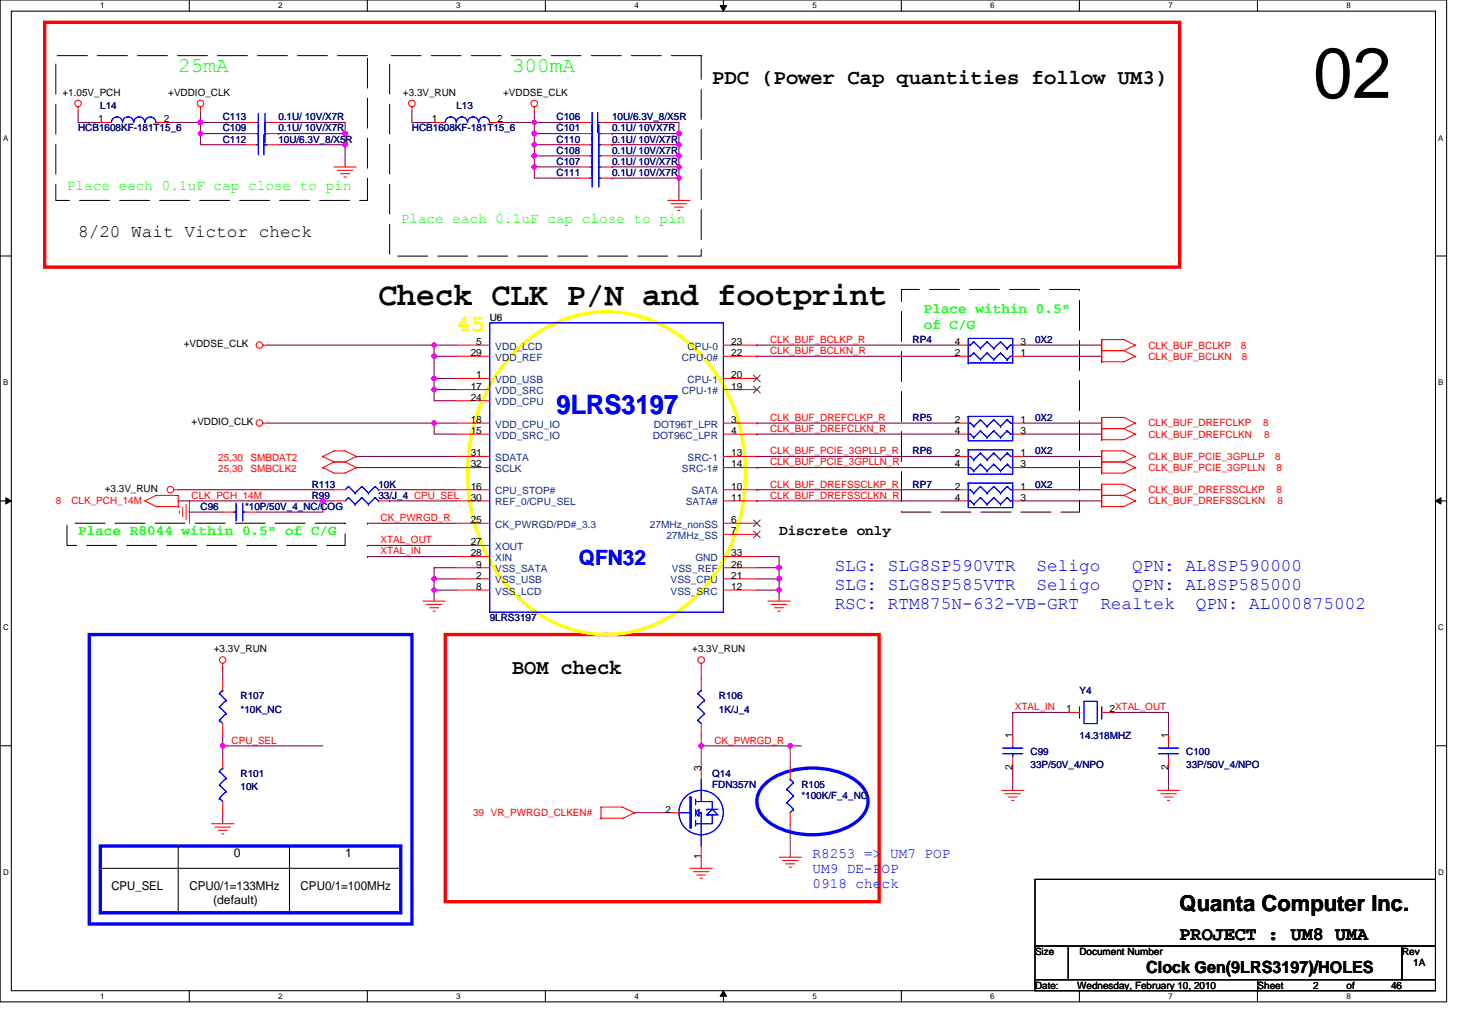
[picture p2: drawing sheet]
<svg xmlns="http://www.w3.org/2000/svg" width="297mm" height="210mm" viewBox="0 0 297 210" stroke-linecap="round" stroke-linejoin="round" font-family="sans-serif">
<path d="M0 0h293.9v203.5h-293.9zM2.3 2.3h289.4v198.9h-289.4z" fill="none" stroke="#000" stroke-width=".21"/>
<g fill="#fff">
<path d="M20.4 .3h.9v1.7h-.9z"/>
<path d="M20.4 201.4h.9v1.8h-.9z"/>
</g>
<path d="M38.5 0v2.3M38.5 201.2v2.3" fill="none" stroke="#000" stroke-width=".21"/>
<g fill="#fff">
<path d="M56.5 .3h.9v1.7h-.9z"/>
<path d="M56.5 201.4h.9v1.8h-.9z"/>
</g>
<path d="M74.6 0v2.3M74.6 201.2v2.3" fill="none" stroke="#000" stroke-width=".21"/>
<g fill="#fff">
<path d="M92.7 .3h.9v1.7h-.9z"/>
<path d="M92.7 201.4h.9v1.8h-.9z"/>
</g>
<path d="M110.8 0v2.3M110.8 201.2v2.3" fill="none" stroke="#000" stroke-width=".21"/>
<g fill="#fff">
<path d="M128.9 .3h.9v1.7h-.9z"/>
<path d="M128.9 201.4h.9v1.8h-.9z"/>
</g>
<path d="M147 0v2.3M147 201.2v2.3" fill="none" stroke="#000" stroke-width=".21"/>
<path d="M146.3 1.1h1.3l-.6 1.2zM147 201.2l.6 1.1h-1.3z" fill="#000" stroke="#000" stroke-width=".2"/>
<g fill="#fff">
<path d="M165.1 .3h.8v1.7h-.8z"/>
<path d="M165.1 201.4h.8v1.8h-.8z"/>
</g>
<path d="M183.1 0v2.3M183.1 201.2v2.3" fill="none" stroke="#000" stroke-width=".21"/>
<g fill="#fff">
<path d="M201.2 .3h.9v1.7h-.9z"/>
<path d="M201.2 201.4h.9v1.8h-.9z"/>
</g>
<path d="M219.3 0v2.3M219.3 201.2v2.3" fill="none" stroke="#000" stroke-width=".21"/>
<g fill="#fff">
<path d="M237.4 .3h.9v1.7h-.9z"/>
<path d="M237.4 201.4h.9v1.8h-.9z"/>
</g>
<path d="M255.5 0v2.3M255.5 201.2v2.3" fill="none" stroke="#000" stroke-width=".21"/>
<g fill="#fff">
<path d="M273.6 .3h.8v1.7h-.8z"/>
<path d="M273.6 201.4h.8v1.8h-.8z"/>
<path d="M.6 27.1h1.1v1.8h-1.1z"/>
<path d="M292.2 27.1h1.1v1.8h-1.1z"/>
<path d="M.6 76.8h1.1v1.8h-1.1z"/>
<path d="M292.2 76.8h1.1v1.8h-1.1z"/>
</g>
<path d="M0 52h2.3M291.7 52h2.2" fill="none" stroke="#000" stroke-width=".21"/>
<g fill="#fff">
<path d="M.6 126.6h1.2v1.8h-1.2z"/>
<path d="M292.2 126.6h1.2v1.8h-1.2z"/>
</g>
<path d="M0 101.7h2.3M291.7 101.7h2.2" fill="none" stroke="#000" stroke-width=".21"/>
<path d="M1.2 101.1l1.1 .6-1.1 .7zM291.7 101.7l1.1-.6v1.3z" fill="#000" stroke="#000" stroke-width=".2"/>
<g fill="#fff">
<path d="M.6 176.3h1.2v1.8h-1.2z"/>
<path d="M292.2 176.3h1.2v1.8h-1.2z"/>
</g>
<path d="M0 151.4h2.3M291.7 151.4h2.2M20.4 176.3h61M36.2 171.8v13.6M58.8 171.8v13.6M210.3 178.6h81.4v13.6h-81.4zM58.8 185.4h.1M210.3 198.9h45.2v2.3h-45.2zM210.3 192.2h6.8v6.7h-6.8zM217.1 192.2h67.8v6.7h-67.8zM255.5 198.9h36.2v2.3h-36.2zM284.9 192.2h6.8v6.7h-6.8z" fill="none" stroke="#000" stroke-width=".21"/>
<g fill="none" stroke="#800040" stroke-width=".21">
<path d="M15.9 22.6v2.3h4.5M33.9 24.9h.1M33.9 24.9h15.9M40.7 27.1h9.1M40.7 24.9h.1M40.7 24.9v4.5h9.1M40.7 27.1h.1M40.7 22.6v2.3M56.6 24.9h13.5v2.2M56.6 29.4h13.5M56.6 27.1h.1M56.6 27.1h13.5"/>
<path d="M70.1 27.1v2.3M70.1 29.4h.1M70.1 29.4v4.5M83.7 22.6v2.3h4.5M101.8 24.9h6.8v2.2M108.6 27.1h.1M108.6 22.6v2.3M108.6 29.4h.1M108.6 24.9h.1M108.6 27.1v2.3M108.6 31.6h.1M108.6 29.4v2.2"/>
<path d="M108.6 31.6v2.3h9M108.6 33.9v2.3h9M108.6 33.9h.1M108.6 24.9h9M108.6 27.1h9M108.6 29.4h9M108.6 31.6h9M124.4 24.9h13.5v2.2M124.4 27.1h.1M124.4 29.4h.1M124.4 31.6h13.5M124.4 33.9h.1"/>
<path d="M124.4 36.2h13.5v4.5M124.4 36.2h.1M124.4 27.1h13.5M124.4 29.4h13.5M124.4 33.9h13.5M137.9 27.1h.1M137.9 29.4v2.2M137.9 31.6h.1M137.9 33.9v2.3M137.9 27.1v2.3M137.9 31.6v2.3M54.3 70.1h33.9"/>
<path d="M88.2 70.1h.1M88.2 72.3h4.5M88.2 70.1h4.5M88.2 79.1v2.3h4.5M88.2 76.9h.1M88.2 79.1h4.5M88.2 72.3v4.6M88.2 70.1v2.2M88.2 76.9v2.2M88.2 76.9h4.5M153.8 70.1h.1M153.8 72.3h.1"/>
<path d="M153.8 70.1h40.7M153.8 72.3h40.7M208 70.1h15.8M208 72.3h15.8M36.2 99.5h31.7M54.3 85.9h33.9M72.4 95h20.3M72.4 92.7h20.3M79.2 99.5h13.5M88.2 85.9h4.5M88.2 85.9v2.3h4.5M88.2 85.9h.1"/>
<path d="M153.8 95h.1M153.8 92.7h.1M153.8 85.9h.1M153.8 88.2h.1M153.8 99.5h.1M153.8 95h40.7M153.8 92.7h40.7M153.8 85.9h40.7M153.8 88.2h40.7M153.8 99.5h40.7M208 85.9h15.8M208 88.2h15.8"/>
<path d="M208 92.7h15.8M208 95h15.8M208 99.5h15.8M36.2 101.7h29.4v2.3h-13.6M36.2 101.7h.1M38.5 104h6.8M65.6 101.7h.1M65.6 101.7h2.3M74.7 113h.1M74.7 110.8h.1M74.7 106.3h.1M74.7 113h18"/>
<path d="M74.7 110.8h18M74.7 106.3h18M79.2 101.7h.1M79.2 101.7h13.5M88.2 119.8h.1M88.2 119.8h4.5M88.2 117.6h.1M88.2 117.6h4.5M88.2 117.6v4.5M92.7 115.3h-4.5v2.3M153.8 101.7h.1M153.8 113h4.5v2.3"/>
<path d="M153.8 115.3h4.5M153.8 117.6h4.5M153.8 119.8h4.5M153.8 101.7h40.7M158.3 119.8h.1M158.3 115.3h.1M158.3 117.6h.1M158.3 115.3v6.8M208 101.7h15.8M45.3 135.6v2.3M142.5 135.6v2.3M45.3 149.2v4.5"/>
<path d="M45.3 151.5h.1M45.3 151.5h20.3M142.5 149.2v2.3M142.5 151.5v4.5M142.5 151.5h.1M142.5 151.5h20.3M160.5 151.5h.1M160.5 151.5v4.5M205.8 144.7v4.5M205.8 144.7h.1M205.8 156v4.5M205.8 144.7h11.3"/>
<path d="M226.1 144.7h11.3v4.5M226.1 144.7h.1M237.4 156v4.5M45.3 165v2.3M128.9 165h6.8M142.5 174.1v2.2M160.5 167.3v6.8"/>
</g>
<g fill="#f0f" stroke="#f0f" stroke-width=".21">
<circle cx="158.3" cy="119.8" r=".45"/>
<circle cx="158.3" cy="115.3" r=".44"/>
<circle cx="158.3" cy="117.5" r=".45"/>
<circle cx="88.2" cy="119.8" r=".45"/>
<circle cx="88.2" cy="117.5" r=".45"/>
<circle cx="65.6" cy="101.7" r=".45"/>
<circle cx="88.2" cy="72.3" r=".45"/>
<circle cx="88.2" cy="70.1" r=".44"/>
<circle cx="40.7" cy="24.9" r=".44"/>
<circle cx="40.7" cy="27.1" r=".45"/>
<circle cx="70.1" cy="29.4" r=".44"/>
<circle cx="88.2" cy="85.9" r=".45"/>
<circle cx="88.2" cy="79.1" r=".45"/>
<circle cx="88.2" cy="76.9" r=".45"/>
<circle cx="108.5" cy="27.1" r=".45"/>
<circle cx="137.9" cy="27.1" r=".44"/>
<circle cx="137.9" cy="29.4" r=".44"/>
<circle cx="108.5" cy="29.4" r=".45"/>
<circle cx="108.5" cy="24.9" r=".44"/>
<circle cx="70.1" cy="27.1" r=".44"/>
<circle cx="45.3" cy="151.4" r=".45"/>
<circle cx="160.5" cy="151.4" r=".44"/>
<circle cx="108.5" cy="31.6" r=".45"/>
<circle cx="108.5" cy="33.9" r=".45"/>
<circle cx="137.9" cy="33.9" r=".44"/>
<circle cx="137.9" cy="36.2" r=".43"/>
<circle cx="137.9" cy="31.6" r=".44"/>
<circle cx="142.4" cy="151.4" r=".45"/>
</g>
<g fill="none" stroke="#f00" stroke-width=".21">
<path d="M15.9 21.7v.9M20.4 24.9h2.2M31.7 24.9h2.2M40.7 21.7v.9M49.8 27.1h2.2M49.8 29.4h2.2M49.8 24.9h2.2M54.3 27.1h2.3M54.3 29.4h2.3M54.3 24.9h2.3M67.9 33.9h4.5M68.5 34.6h3.2"/>
<path d="M69.2 35.3h1.8M69.9 35.9h.5M83.7 21.7v.9M88.2 24.9h2.3M99.5 24.9h2.3M108.6 21.7v.9M117.6 27.1h2.3M117.6 29.4h2.3M117.6 31.6h2.3M117.6 33.9h2.3M117.6 24.9h2.3M117.6 36.2h2.3"/>
<path d="M122.1 27.1h2.3M122.1 29.4h2.3M122.1 31.6h2.3M122.1 33.9h2.3M122.1 24.9h2.3M122.1 36.2h2.3M135.7 40.7h4.5M136.4 41.4h3.1M137 42.1h1.9M137.7 42.7h.5M53.4 70.1h.9M92.7 72.3h6.8"/>
<path d="M92.7 70.1h6.8M92.7 76.9h6.8M92.7 79.1h6.8M147 72.3h6.8M147 70.1h6.8M147 76.9h6.8M147 79.1h6.8M194.5 72.3h2.2M194.5 70.1h2.2M205.8 72.3h2.2M205.8 70.1h2.2M223.8 69.2v4.5"/>
<path d="M223.8 69h4.6l2.2 1.1M223.8 71.2h4.6M223.8 69h.1M223.8 71.2h.1M223.8 69v2M223.8 71.2v2.1M228.4 71.2l2.2 1.1M230.6 70.1h.1M230.6 72.3h.1M230.6 72.3l-2.2 1.2h-4.6M230.6 70.1l-2.2 1.1M35.3 99.5h.9"/>
<path d="M53.4 85.9h.9M65.6 95l2.3 1.1h2.2l2.3-1.1M65.6 95h.1M65.6 92.7l2.3-1.1h2.2l2.3 1.1M65.6 92.7h.1M65.6 92.7l2.3 1.1M67.9 93.8h2.2M67.9 93.8l-2.3 1.2M67.9 99.5h2.2M70.1 93.8l2.3 1.2M72.4 95h.1M72.4 92.7h.1"/>
<path d="M72.4 92.7l-2.3 1.1M76.9 99.5h2.3M92.7 85.9h6.8M92.7 88.2h6.8M92.7 99.5h6.8M92.7 92.7h6.8M92.7 95h6.8M92.7 81.4h6.8M147 85.9h6.8M147 88.2h6.8M147 99.5h6.8M147 92.7h6.8"/>
<path d="M147 95h6.8M194.5 85.9h2.2M194.5 88.2h2.2M194.5 99.5h2.2M194.5 92.7h2.2M194.5 95h2.2M205.8 85.9h2.2M205.8 88.2h2.2M205.8 99.5h2.2M205.8 92.7h2.2M205.8 95h2.2M223.8 85v4.5"/>
<path d="M223.8 87h4.6M223.8 87h.1M223.8 84.8h4.6l2.2 1.1M223.8 84.8h.1M223.8 91.8v4.5M223.8 93.8h4.6M223.8 93.8h.1M223.8 91.6h4.6l2.2 1.1M223.8 91.6h.1M223.8 98.6v4.5M223.8 98.3h4.6l2.2 1.2M223.8 98.3h.1"/>
<path d="M223.8 84.8v2M223.8 87v2.1M223.8 91.6v2M223.8 93.8v2.1M223.8 98.3v2.1M228.4 87l2.2 1.2M228.4 93.8l2.2 1.2M230.6 88.2h.1M230.6 88.2l-2.2 1.1h-4.6M230.6 85.9h.1M230.6 95h.1M230.6 95l-2.2 1.1h-4.6"/>
<path d="M230.6 92.7h.1M230.6 99.5h.1M230.6 85.9l-2.2 1.1M230.6 92.7l-2.2 1.1M230.6 99.5l-2.2 1.1M29.4 101.7l2.3-1.1h4.5v2.3h-4.5zM36.2 102.9h.1M36.4 103.8v.4M37.1 103.1v1.8M37.8 102.4v3.2M38.5 101.7v4.6M45.3 104h2.2"/>
<path d="M49.8 104h2.2M67.9 101.7h2.2M76.9 101.7h2.3M92.7 101.7h6.8M92.7 117.6h6.8M92.7 106.3h6.8M92.7 119.8h6.8M92.7 115.3h6.8M92.7 110.8h6.8M92.7 113h6.8M147 101.7h6.8M147 117.6h6.8"/>
<path d="M147 108.5h6.8M147 106.3h6.8M147 119.8h6.8M147 115.3h6.8M147 113h6.8M194.5 101.7h2.2M205.8 101.7h2.2M223.8 100.6h4.6M223.8 100.6h.1M223.8 100.6v2M228.4 100.6l2.2 1.1M230.6 101.7h.1"/>
<path d="M230.6 101.7l-2.2 1.2h-4.6M45.3 135.6h.1M45.3 134.7v.9M45.3 137.9v2.3M86 122.1h4.5M86.6 122.7h3.2M87.3 123.4h1.8M88 124.1h.4M142.5 134.7v.9M142.5 137.9v2.3M156 122.1h4.5M156.7 122.7h3.2"/>
<path d="M157.4 123.4h1.8M158.1 124.1h.4M45.3 146.9v2.3M45.3 153.7v2.3M142.5 146.9v2.3M142.5 156v2.2M160.5 156v2.2M205.8 149.2v2.3M205.8 153.7v2.3M217.1 144.7h2.2M223.8 144.7h2.3M237.4 149.2v2.3"/>
<path d="M237.4 153.7v2.3M43 167.3h4.5M43.7 168h3.1M44.3 168.6h1.9M45 169.3h.5M45.3 162.8v2.2M122.1 166.2h.1M128.9 165l-2.5-1.1h-4.3v2.3M128.9 165l-2.3 1.2h-4.5M128.9 165h.1M135.7 165h2.2M140.2 176.3h4.5"/>
<path d="M140.9 177h3.1M141.6 177.7h1.8M142.2 178.4h.5M142.5 171.8v2.3M158.3 174.1h4.5M159 174.8h3.1M159.6 175.4h1.9M160.3 176.1h.5M160.5 165v2.3M203.5 160.5h4.5M204.2 161.2h3.1M204.8 161.9h1.9"/>
<path d="M205.5 162.5h.5M235.1 160.5h4.6M235.8 161.2h3.2M236.5 161.9h1.8M237.2 162.5h.4"/>
<circle cx="15.9" cy="21" r=".67"/>
<circle cx="40.7" cy="21" r=".67"/>
<circle cx="83.7" cy="21" r=".67"/>
<circle cx="108.6" cy="21" r=".67"/>
<circle cx="52.7" cy="70.1" r=".67"/>
<circle cx="34.6" cy="99.4" r=".67"/>
<circle cx="52.7" cy="85.9" r=".67"/>
<circle cx="45.2" cy="134" r=".67"/>
<circle cx="142.5" cy="134" r=".67"/>
</g>
<path d="M11.3 11.3h63.4v29.4h-63.4zM79.2 11.3h63.3v40.7h-63.3zM183.2 58.8h36.1v45.2h-36.1zM13.6 106.3h56.5v4.5h-56.5z" fill="none" stroke="#000" stroke-width=".2" stroke-dasharray="6.1 2"/>
<path d="M18.1 128.9h65.6v58.7h-65.6zM155.3 159.3a14.3 14.3 0 0 1 11.3-3.3 12.1 12.1 0 0 1 8.9 4.1 4.7 4.7 0 0 1-1.5 6.8 16.5 16.5 0 0 1-17.9 0 4.7 4.7 0 0 1-.8-7.6zM20.4 171.8h61v13.6h-61z" fill="none" stroke="#00f" stroke-width=".68"/>
<path d="M9.1 4.5h230.6v49.8h-230.6zM90.5 128.9h88.1v54.2h-88.1z" fill="none" stroke="#f00" stroke-width=".68"/>
<path d="M104.7 71.3a25.4 25.4 0 0 1 37.1 0 36.2 36.2 0 0 1 7.8 36.4 30.7 30.7 0 0 1-18.2 19.8 25.5 25.5 0 0 1-28.1-8.3 36.6 36.6 0 0 1 0-46.3z" fill="none" stroke="#ff0" stroke-width=".68"/>
<g fill="none" stroke="#00f" stroke-width=".21">
<path d="M22.6 24.8a1.1 1.1 0 0 1 1.2-1.1 1.11 1.11 0 0 1 1.1 1.1 1.14 1.14 0 0 1 1.1-1.1 1.11 1.11 0 0 1 1.2 1.1 1.14 1.14 0 0 1 1.1-1.1 1.11 1.11 0 0 1 1.1 1.1M29.4 24.8a1.11 1.11 0 0 1 1.2-1.1 1.11 1.11 0 0 1 1.1 1.1M52 27.1h.5M52 29.4h.5M52 24.9h.5M52.5 25.3v3.6M52.5 27.3v4.1M52.5 23.1v3.6M53.6 27.3v4.1M53.6 29.4h.1M53.6 29.4h.7M53.8 25.3v3.6"/>
<path d="M53.8 27.1h.1M53.8 23.1v3.6M53.8 24.9h.1M53.8 27.1h.5M53.8 24.9h.5M90.5 24.8a1.1 1.1 0 0 1 1.1-1.1 1.11 1.11 0 0 1 1.1 1.1M92.7 24.8a1.09 1.09 0 0 1 1.1-1.1 1.11 1.11 0 0 1 1.2 1.1 1.14 1.14 0 0 1 1.1-1.1 1.11 1.11 0 0 1 1.1 1.1M97.3 24.8a1.11 1.11 0 0 1 1.1-1.1 1.11 1.11 0 0 1 1.1 1.1M119.9 24.9h.4M119.9 27.1h.4M119.9 29.4h.4M119.9 31.6h.4"/>
<path d="M119.9 33.9h.4M119.9 36.2h.4M120.3 27.6v3.6M120.3 29.4h.1M120.3 29.8v3.7M120.3 31.6h.1M120.3 32.1v3.6M120.3 33.9h.1M120.3 25.3v3.6M120.3 27.1h.1M120.3 22.8v4.1M120.3 34.4v3.6"/>
<path d="M120.3 36.2h.1M121.4 22.8v4.1M121.4 24.9h.1M121.4 24.9h.7M121.7 29.4h.4M121.7 27.6v3.6M121.7 31.6h.4M121.7 29.8v3.7M121.7 33.9h.4M121.7 32.1v3.6M121.7 27.1h.4M121.7 25.3v3.6"/>
<path d="M121.7 36.2h.4M121.7 34.4v3.6M99.5 65.6h47.5v58.7h-47.5zM196.7 68.7h9.1v5h-9.1zM196.7 73.7h.1M197.8 71.7h.1M197.8 71.7l-.6 .6h-.5M197.8 69.4h.1M197.8 69.4l-.6 .7h-.5M197.8 71.7l1.4 1.3M197.8 69.4l1.4 1.4M199.2 73h.1"/>
<path d="M199.2 70.8h.1M200.6 71.7h.1M200.6 69.4h.1M200.6 71.7l1.3 1.3M200.6 71.7l-1.4 1.3M200.6 69.4l1.3 1.4M200.6 69.4l-1.4 1.4M201.9 73h.1M201.9 70.8h.1M203.3 71.7h.1M203.3 69.4h.1M203.3 71.7l1.3 1.3"/>
<path d="M203.3 71.7l-1.4 1.3M203.3 69.4l1.3 1.4M203.3 69.4l-1.4 1.4M204.6 73h.1M204.6 70.8h.1M204.8 72.8l-.2 .2M204.8 70.5l-.2 .3M205.8 72.3h-.5l-.7 .7M205.8 70.1h-.5l-.7 .7M70.8 98.8h.1M70.8 98.8l-.7 .7M70.8 98.8l1.4 1.3"/>
<path d="M73.5 98.8h.1M73.5 98.8l-1.3 1.3M73.5 98.8l1.4 1.3M76.2 98.8h.1M76.2 98.8l-1.3 1.3M76.2 98.8l.7 .7M76.9 99.5h.1M196.7 84.6h9.1v4.9h-9.1zM196.7 85.9h.5l.6 .7M196.7 88.2h.5l.6 .6M196.7 84.6h.1M196.7 98.1h9.1v5h-9.1z"/>
<path d="M196.7 99.5h.5l.6 .6M196.7 98.1h.1M196.7 91.3h9.1v5h-9.1zM196.7 92.7h.5l.6 .7M196.7 95h.5l.6 .6M196.7 91.3h.1M197.8 86.6h.1M197.8 88.8h.1M197.8 93.4h.1M197.8 95.6h.1M199.2 85.2h.1M199.2 87.5h.1"/>
<path d="M199.2 98.8h.1M199.2 92h.1M199.2 94.3h.1M199.2 85.2l1.4 1.4M199.2 85.2l-1.4 1.4M199.2 87.5l1.4 1.3M199.2 87.5l-1.4 1.3M199.2 98.8l1.4 1.3M199.2 98.8l-1.4 1.3M199.2 92l1.4 1.4M199.2 92l-1.4 1.4M199.2 94.3l1.4 1.3"/>
<path d="M199.2 94.3l-1.4 1.3M200.6 86.6h.1M200.6 88.8h.1M200.6 93.4h.1M200.6 95.6h.1M201.9 85.2h.1M201.9 87.5h.1M201.9 98.8h.1M201.9 92h.1M201.9 94.3h.1M201.9 85.2l1.4 1.4M201.9 85.2l-1.3 1.4"/>
<path d="M201.9 87.5l1.4 1.3M201.9 87.5l-1.3 1.3M201.9 98.8l1.4 1.3M201.9 98.8l-1.3 1.3M201.9 92l1.4 1.4M201.9 92l-1.3 1.4M201.9 94.3l1.4 1.3M201.9 94.3l-1.3 1.3M203.3 86.6h.1M203.3 88.8h.1M203.3 93.4h.1M203.3 95.6h.1"/>
<path d="M204.6 85.2h.1M204.6 87.5h.1M204.6 85.2l.7 .7h.5M204.6 87.5l.7 .7h.5M204.6 98.8h.1M204.6 98.8l.7 .7h.5M204.6 92h.1M204.6 94.3h.1M204.6 92l.7 .7h.5M204.6 94.3l.7 .7h.5M204.6 87.5l.2 .2M204.6 85.2l-1.3 1.4"/>
<path d="M204.6 87.5l-1.3 1.3M204.6 98.8l.2 .2M204.6 98.8l-1.3 1.3M204.6 92l.2 .2M204.6 92l-1.3 1.4M204.6 94.3l-1.3 1.3M47.5 104h.5M48 102.2v3.6M49.3 102.2v3.6M49.3 104h.1M49.3 104h.5M70.8 101h.1"/>
<path d="M70.8 101l-.7 .7M70.8 101l1.4 1.4M72.2 100.1h.1M72.2 102.4h.1M73.5 101h.1M73.5 101l-1.3 1.4M73.5 101l1.4 1.4M74.9 100.1h.1M74.9 102.4h.1M76.2 101h.1M76.2 101l-1.3 1.4M76.2 101l.7 .7"/>
<path d="M76.9 101.7h.1M196.7 101.7h.5l.6 .7M197.8 100.1h.1M197.8 102.4h.1M199.2 101h.1M199.2 101l1.4 1.4M199.2 101l-1.4 1.4M200.6 100.1h.1M200.6 102.4h.1M201.9 101h.1M201.9 101l1.4 1.4M201.9 101l-1.3 1.4"/>
<path d="M203.3 100.1h.1M203.3 102.4h.1M204.6 101h.1M204.6 101l.7 .7h.5M204.6 101l.2 .3M204.6 101l-1.3 1.4M44.6 159.4h.1M44.6 156.7h.1M44.6 146.3h.1M44.6 143.6h.1M44.6 140.8h.1M44.6 159.4l1.3 1.3"/>
<path d="M44.6 156.7l1.3 1.3M44.6 146.3l.7 .6M44.6 143.6l1.3 1.3M44.6 140.8l1.3 1.4M45.3 156h.1M45.3 140.2h.1M45.3 156l-.7 .7M45.3 140.2l-.7 .6M45.9 158h.1M45.9 144.9h.1M45.9 142.2h.1M45.9 158l-1.3 1.4"/>
<path d="M45.9 144.9l-1.3 1.4M45.9 142.2l-1.3 1.4M141.8 146.3h.1M141.8 143.6h.1M141.8 140.8h.1M141.8 146.3l.7 .6M141.8 143.6l1.3 1.3M141.8 140.8l1.3 1.4M142.5 140.2h.1M142.5 158.2v4.6M142.5 140.2l-.7 .6M143.1 144.9h.1"/>
<path d="M143.1 142.2h.1M143.1 144.9l-1.3 1.4M143.1 142.2l-1.3 1.4M160.5 158.2h.1M160.5 158.2l.7 .7M161.2 158.9h.1M161.2 158.9l-1.3 1.4M203.7 153.1h4.1M203.7 151.9h4.1M205.8 151.5v.4M205.8 153.1h.1M205.8 153.1v.6"/>
<path d="M219.3 143.6v2.2M220.2 142.4h2.7v4.5h-2.7zM223.8 145.8h.1M223.8 143.6v2.2M235.4 153.1h4M235.4 151.9h4M237.4 151.5v.4M237.4 153.1h.1M237.4 153.1v.6M44.6 162.1h.1M44.6 162.1l.7 .7M45.9 160.7h.1"/>
<path d="M45.9 160.7l-1.3 1.4M137.9 165h2.3M140.2 161.9h.2v6.3h-.2zM141.3 162.8h1.2M141.3 165h.1M141.3 165l.7-.6v.6M141.3 164.4v.6M141.3 165v.7M141.3 166.6v1.1M141.3 162.3v.5M141.3 162.8v.6M141.3 165l.5 .5"/>
<path d="M141.8 165.5h.1M142 165h.5v6.8M142 165v.7l-.2-.2M142.5 162.8h2.2v1.6M143.6 164.4h.1M143.6 164.4h1.1M144.7 165.5v1.8h-3.4M144.7 164.4l1.2 1.1h-2.1M144.7 164.4l-1.1 1.1h.4M144.7 164.4h1.2M159.9 163h.1M159.9 160.3h.1"/>
<path d="M159.9 163l1.3 1.4M159.9 160.3l1.3 1.3M161.2 164.4h.1M161.2 161.6h.1M161.2 164.4l-.7 .6M161.2 161.6l-1.3 1.4"/>
<circle cx="142.4" cy="165" r="4.5"/>
</g>
<path d="M153.1 76.2l1.4 1.4M153.1 78.4l1.4 1.4M154.4 76.2l-1.3 1.4M154.4 78.4l-1.3 1.4M153.1 107.8l1.4 1.4M153.1 105.6l1.4 1.4M154.4 107.8l-1.3 1.4M154.4 105.6l-1.3 1.4" fill="none" stroke="#804000" stroke-width=".2"/>
<text font-size="14.5" x="266.8" y="19.9">02</text>
<text font-size="6.5" x="76.9" y="62">Check CLK P/N and footprint</text>
<text font-size="5.4" fill="#00f" x="113.1" y="84">9LRS3197</text>
<text font-size="4.7" fill="#ff0" x="92.7" y="67.3">45</text>
<text font-size="4.5" x="239.7" y="185">Quanta Computer Inc.</text>
<g font-size="4.3" fill="#0f0">
<text x="36.2" y="14.7">25mA</text>
<text x="104" y="14.7">300mA</text>
</g>
<g font-size="4.3">
<text x="144.7" y="17.1">PDC (Power Cap quantities follow UM3)</text>
<text x="104" y="136.9">BOM check</text>
</g>
<text font-size="4.3" fill="#00f" x="117.6" y="114.7">QFN32</text>
<text font-size="3.8" x="239.7" y="190.8">PROJECT : UM8 UMA</text>
<text font-size="3.6" x="15.9" y="48.1">8/20 Wait Victor check</text>
<g font-size="3.6" fill="#00f">
<text x="169.6" y="115.9">SLG: SLG8SP590VTR</text>
<text x="169.6" y="119.8">SLG: SLG8SP585VTR</text>
<text x="210.6" y="115.9">Seligo</text>
<text x="210.6" y="119.8">Seligo</text>
<text x="230" y="115.9">QPN: AL8SP590000</text>
<text x="230" y="119.8">QPN: AL8SP585000</text>
<text x="169.6" y="123.7">RSC: RTM875N-632-VB-GRT</text>
<text x="223.6" y="123.7">Realtek</text>
<text x="243" y="123.7">QPN: AL000875002</text>
</g>
<text font-size="3.4" x="232.9" y="197.5">Clock Gen(9LRS3197)/HOLES</text>
<g font-size="2.9" fill="#0f0">
<text x="13.6" y="38.5">Place each 0.1uF cap close to pin</text>
<text x="81.4" y="45.3">Place each 0.1uF cap close to pin</text>
<text x="187.7" y="63.5">Place within 0.5&quot;</text>
<text x="187.7" y="66.9">of C/G</text>
<text x="15.9" y="108.7">Place R8044 within 0.5&quot; of C/G</text>
</g>
<text font-size="2.9" x="158.3" y="108.7">Discrete only</text>
<g font-size="2.9" fill="#00f">
<text x="165.1" y="174.1">R8253 =&gt; UM7 POP</text>
<text x="165.1" y="177.3">UM9 DE-POP</text>
<text x="165.1" y="180.4">0918 check</text>
</g>
<g font-size="2.5">
<text x="47.5" y="174">0</text>
<text x="70.1" y="174">1</text>
<text x="22.6" y="180.8">CPU_SEL</text>
<text x="38.5" y="180.8">CPU0/1=133MHz</text>
<text x="43.3" y="183.7">(default)</text>
<text x="61.1" y="180.8">CPU0/1=100MHz</text>
</g>
<g font-size="2">
<text x="12.7" y="19.5">+1.05V_PCH</text>
<text x="34.2" y="19.5">+VDDIO_CLK</text>
<text x="81.9" y="19.5">+3.3V_RUN</text>
<text x="102.2" y="19.5">+VDDSE_CLK</text>
<text x="19.9" y="24.8">1</text>
<text x="33.3" y="24.8">2</text>
<text x="87.7" y="24.8">1</text>
<text x="101.1" y="24.8">2</text>
<text x="37.3" y="70.5">+VDDSE_CLK</text>
<text x="96.8" y="70.1">5</text>
<text x="148.6" y="70.1">23</text>
<text x="194" y="70.1">4</text>
<text x="207.3" y="70.1">3</text>
<text x="95.6" y="72.3">29</text>
<text x="96.8" y="76.8">1</text>
<text x="148.6" y="76.8">20</text>
<text x="148.6" y="72.3">22</text>
<text x="194" y="72.3">2</text>
<text x="207.3" y="72.3">1</text>
<text x="95.6" y="79.1">17</text>
<text x="95.6" y="81.4">24</text>
<text x="148.6" y="79.1">19</text>
<text x="38.9" y="86.4">+VDDIO_CLK</text>
<text x="95.6" y="85.9">18</text>
<text x="95.6" y="88.1">15</text>
<text x="148.6" y="85.9">3</text>
<text x="148.6" y="88.1">4</text>
<text x="194" y="85.9">2</text>
<text x="194" y="88.1">4</text>
<text x="207.3" y="85.9">1</text>
<text x="207.3" y="88.1">3</text>
<text x="95.6" y="94.9">32</text>
<text x="95.6" y="92.7">31</text>
<text x="148.6" y="92.7">13</text>
<text x="148.6" y="94.9">14</text>
<text x="194" y="92.7">2</text>
<text x="194" y="94.9">4</text>
<text x="207.3" y="92.7">1</text>
<text x="207.3" y="94.9">3</text>
<text x="21.3" y="99.9">+3.3V_RUN</text>
<text x="95.6" y="101.7">30</text>
<text x="95.6" y="99.4">16</text>
<text x="148.6" y="101.7">11</text>
<text x="148.6" y="99.4">10</text>
<text x="194" y="99.4">2</text>
<text x="194" y="101.7">4</text>
<text x="207.3" y="99.4">1</text>
<text x="207.3" y="101.7">3</text>
<text x="95.6" y="106.2">25</text>
<text x="148.6" y="106.2">6</text>
<text x="95.6" y="110.7">27</text>
<text x="95.6" y="113">28</text>
<text x="148.6" y="113">33</text>
<text x="148.6" y="108.5">7</text>
<text x="96.8" y="117.5">2</text>
<text x="96.8" y="119.8">8</text>
<text x="96.8" y="115.3">9</text>
<text x="148.6" y="117.5">21</text>
<text x="148.6" y="119.8">12</text>
<text x="148.6" y="115.3">26</text>
<text x="43.5" y="132.5">+3.3V_RUN</text>
<text x="140.6" y="132.5">+3.3V_RUN</text>
<text x="205.7" y="149.9" transform="rotate(-90 205.7 149.9)">1</text>
<text x="216.6" y="144.7">1</text>
<text x="225.4" y="144.7">2XTAL_OUT</text>
<text x="237.4" y="149.9" transform="rotate(-90 237.4 149.9)">1</text>
<text x="142.4" y="156.7" transform="rotate(-90 142.4 156.7)">3</text>
<text x="205.7" y="156.5" transform="rotate(-90 205.7 156.5)">2</text>
<text x="237.4" y="156.5" transform="rotate(-90 237.4 156.5)">2</text>
<text x="135.2" y="165">2</text>
<text x="142.4" y="174.5" transform="rotate(-90 142.4 174.5)">1</text>
<text x="210.3" y="194">Size</text>
<text x="219.3" y="194">Document Number</text>
<text x="284.9" y="194">Rev</text>
<text x="287.1" y="196.2">1A</text>
<text x="210.3" y="200.8">Date:</text>
<text x="218.9" y="200.8">Wednesday, February 10, 2010</text>
<text x="255.5" y="200.8">Sheet</text>
<text x="266.8" y="200.8">2</text>
<text x="273.6" y="200.8">of</text>
<text x="282.6" y="200.8">46</text>
</g>
<g font-size="2" fill="#000080">
<text x="20.4" y="22.2">L14</text>
<text x="92.7" y="22.2">L13</text>
<text x="15.9" y="26.7">HCB1608KF-181T15_6</text>
<text x="45.3" y="26.7">C109</text>
<text x="45.3" y="29">C112</text>
<text x="45.3" y="24.4">C113</text>
<text x="56.6" y="26.7">0.1U/ 10V/X7R</text>
<text x="56.6" y="29">10U/6.3V_8/X5R</text>
<text x="56.6" y="24.4">0.1U/ 10V/X7R</text>
<text x="83.7" y="26.7">HCB1608KF-181T15_6</text>
<text x="113.1" y="29">C110</text>
<text x="113.1" y="26.7">C101</text>
<text x="113.1" y="24.4">C106</text>
<text x="124.4" y="29">0.1U/ 10V/X7R</text>
<text x="124.4" y="26.7">0.1U/ 10VX7R</text>
<text x="124.4" y="24.4">10U/6.3V_8/X5R</text>
<text x="113.1" y="31.2">C108</text>
<text x="113.1" y="33.5">C107</text>
<text x="113.1" y="35.7">C111</text>
<text x="124.4" y="31.2">0.1U/ 10V/X7R</text>
<text x="124.4" y="33.5">0.1U/ 10V/X7R</text>
<text x="124.4" y="35.7">0.1U/ 10V/X7R</text>
<text x="185.4" y="69.6">RP4</text>
<text x="210.3" y="69.6">0X2</text>
<text x="185.4" y="85.5">RP5</text>
<text x="210.3" y="85.5">0X2</text>
<text x="185.4" y="92.2">RP6</text>
<text x="210.3" y="92.2">0X2</text>
<text x="63.3" y="99">R113</text>
<text x="63.3" y="101.3">R99</text>
<text x="76.9" y="99">10K</text>
<text x="76.9" y="101.3">33/J_4 CPU_SEL</text>
<text x="185.4" y="99">RP7</text>
<text x="210.3" y="99">0X2</text>
<text x="40.7" y="103.5">C96</text>
<text x="49.8" y="103.5">*10P/50V_4_NC/COG</text>
<text x="99.5" y="126.2">9LRS3197</text>
<text x="48.9" y="142">R107</text>
<text x="146.1" y="142">R106</text>
<text x="219.3" y="140.8">Y4</text>
<text x="48.9" y="144.7">*10K_NC</text>
<text x="146.1" y="144.7">1K/J_4</text>
<text x="209.4" y="153.3">C99</text>
<text x="209.4" y="156">33P/50V_4/NPO</text>
<text x="219.3" y="150.1">14.318MHZ</text>
<text x="241" y="153.3">C100</text>
<text x="241" y="156">33P/50V_4/NPO</text>
<text x="48.9" y="157.8">R101</text>
<text x="48.9" y="160.5">10K</text>
<text x="144.7" y="157.8">Q14</text>
<text x="144.7" y="160.1">FDN357N</text>
<text x="162.8" y="160.1">R105</text>
<text x="162.8" y="162.3">*100K/F_4_NC</text>
</g>
<text font-size="2" fill="#004040" x="99.5" y="65.1">U6</text>
<g font-size="2" fill="#004080">
<text x="100.6" y="71">VDD_LCD</text>
<text x="139.7" y="71">CPU-0</text>
<text x="100.6" y="77.8">VDD_USB</text>
<text x="100.6" y="73.3">VDD_REF</text>
<text x="138.6" y="73.3">CPU-0#</text>
<text x="139.7" y="77.8">CPU-1</text>
<text x="100.6" y="80">VDD_SRC</text>
<text x="100.6" y="82.3">VDD_CPU</text>
<text x="138.6" y="80">CPU-1#</text>
<text x="100.6" y="86.8">VDD_CPU_IO</text>
<text x="100.6" y="89.1">VDD_SRC_IO</text>
<text x="132.6" y="89.1">DOT96C_LPR</text>
<text x="132.8" y="86.8">DOT96T_LPR</text>
<text x="100.6" y="95.9">SCLK</text>
<text x="100.6" y="93.6">SDATA</text>
<text x="138.6" y="95.9">SRC-1#</text>
<text x="139.7" y="93.6">SRC-1</text>
<text x="100.6" y="100.4">CPU_STOP#</text>
<text x="140.5" y="100.4">SATA</text>
<text x="100.6" y="102.6">REF_0/CPU_SEL</text>
<text x="100.6" y="107.2">CK_PWRGD/PD#_3.3</text>
<text x="132" y="107.2">27MHz_nonSS</text>
<text x="139.3" y="102.6">SATA#</text>
<text x="100.6" y="111.7">XOUT</text>
<text x="100.6" y="113.9">XIN</text>
<text x="135.4" y="109.4">27MHz_SS</text>
<text x="141.3" y="113.9">GND</text>
<text x="100.6" y="118.5">VSS_USB</text>
<text x="100.6" y="116.2">VSS_SATA</text>
<text x="136.2" y="118.5">VSS_CPU</text>
<text x="136.5" y="116.2">VSS_REF</text>
<text x="100.6" y="120.7">VSS_LCD</text>
<text x="136.2" y="120.7">VSS_SRC</text>
</g>
<g font-size="2" fill="#f00">
<text x="156.5" y="69.6">CLK_BUF_BCLKP_R</text>
<text x="156.5" y="71.9">CLK_BUF_BCLKN_R</text>
<text x="233.3" y="70.8">CLK_BUF_BCLKP</text>
<text x="252.1" y="70.8">8</text>
<text x="233.3" y="73">CLK_BUF_BCLKN</text>
<text x="252.3" y="73">8</text>
<text x="156.5" y="85.5">CLK_BUF_DREFCLKP_R</text>
<text x="156.5" y="87.7">CLK_BUF_DREFCLKN_R</text>
<text x="233.3" y="88.9">CLK_BUF_DREFCLKN</text>
<text x="233.3" y="86.6">CLK_BUF_DREFCLKP</text>
<text x="256.6" y="86.6">8</text>
<text x="256.9" y="88.9">8</text>
<text x="44.3" y="95.9">25,30</text>
<text x="44.3" y="93.6">25,30</text>
<text x="50.9" y="95.9">SMBCLK2</text>
<text x="50.9" y="93.6">SMBDAT2</text>
<text x="156.5" y="94.5">CLK_BUF_PCIE_3GPLLN_R</text>
<text x="156.5" y="92.2">CLK_BUF_PCIE_3GPLLP_R</text>
<text x="233.3" y="95.6">CLK_BUF_PCIE_3GPLLN</text>
<text x="233.3" y="93.4">CLK_BUF_PCIE_3GPLLP</text>
<text x="259.1" y="93.4">8</text>
<text x="259.3" y="95.6">8</text>
<text x="38.9" y="101.3">CLK_PCH_14M</text>
<text x="156.5" y="99">CLK_BUF_DREFSSCLKP_R</text>
<text x="156.5" y="101.3">CLK_BUF_DREFSSCLKN_R</text>
<text x="233.3" y="100.2">CLK_BUF_DREFSSCLKP</text>
<text x="259.3" y="100.2">8</text>
<text x="11.3" y="102.4">8</text>
<text x="14.5" y="102.4">CLK_PCH_14M</text>
<text x="77.3" y="105.8">CK_PWRGD_R</text>
<text x="233.3" y="102.4">CLK_BUF_DREFSSCLKN</text>
<text x="259.6" y="102.4">8</text>
<text x="77.3" y="112.6">XTAL_IN</text>
<text x="77.3" y="110.3">XTAL_OUT</text>
<text x="206.2" y="144.2">XTAL_IN</text>
<text x="47.1" y="151">CPU_SEL</text>
<text x="145.2" y="151">CK_PWRGD_R</text>
<text x="96.1" y="165.7">39 VR_PWRGD_CLKEN#</text>
</g>
<g font-size="1.6">
<text x="20.4" y="1.7">1</text>
<text x="56.5" y="1.7">2</text>
<text x="92.7" y="1.7">3</text>
<text x="128.9" y="1.7">4</text>
<text x="165.1" y="1.7">5</text>
<text x="201.2" y="1.7">6</text>
<text x="237.4" y="1.7">7</text>
<text x="273.6" y="1.7">8</text>
<text x=".6" y="28.6">A</text>
<text x="292.2" y="28.6">A</text>
<text x=".6" y="78.3">B</text>
<text x="292.2" y="78.3">B</text>
<text x=".6" y="128">C</text>
<text x="292.2" y="128">C</text>
<text x=".6" y="177.7">D</text>
<text x="292.2" y="177.7">D</text>
<text x="20.4" y="202.9">1</text>
<text x="56.5" y="202.9">2</text>
<text x="92.7" y="202.9">3</text>
<text x="128.9" y="202.9">4</text>
<text x="165.1" y="202.9">5</text>
<text x="201.2" y="202.9">6</text>
<text x="237.4" y="202.9">7</text>
<text x="273.6" y="202.9">8</text>
</g>
</svg>
